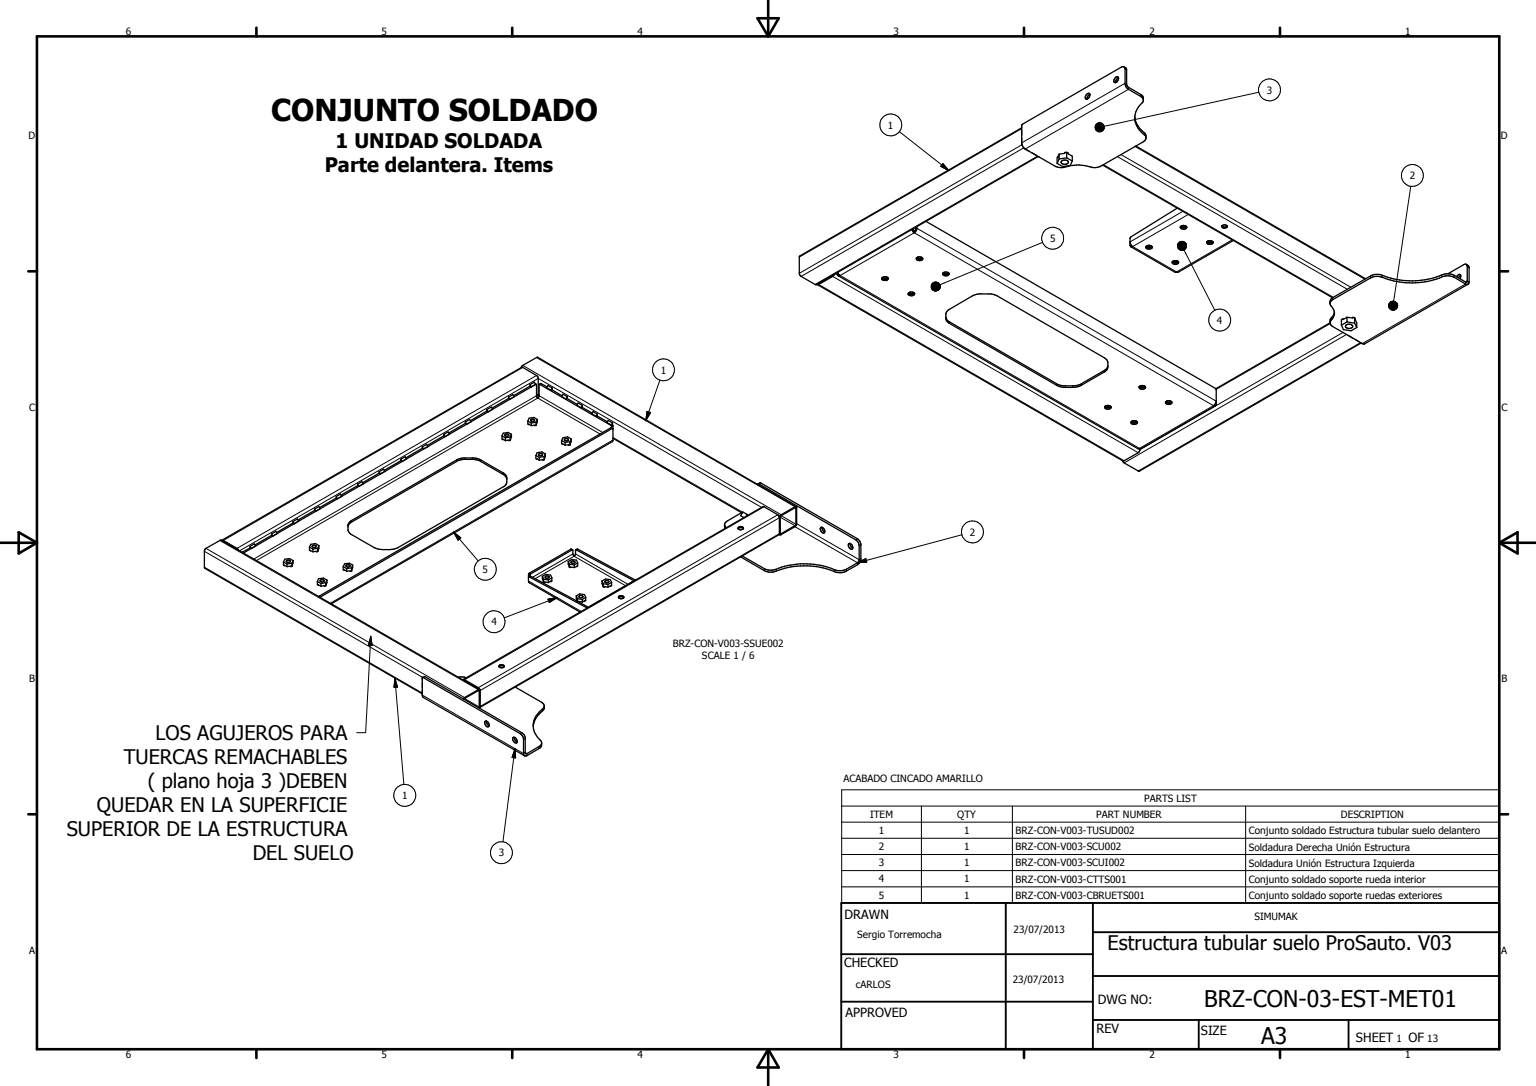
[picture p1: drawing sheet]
<svg xmlns="http://www.w3.org/2000/svg" width="420mm" height="297mm" viewBox="0 0 420 297" stroke-linecap="round" stroke-linejoin="round" font-family="sans-serif">
<g fill="none" stroke="#000" stroke-width=".35">
<path d="M307.4 18.3l.5 .2 .3 .5v4l.1 .5 3.7 2.3a1.57 1.57 0 0 1-.1 2.8 5.3 5.3 0 0 0 1.1 8.3l.5 .7M279.5 35l-60.7 35v5.2l4.2 2.6 .3 .1 60.7-35.1M279.5 39.3l.6 1.1M297.2 25.9l.3-.3a.51 .51 0 0 1 .7 .2 .51 .51 0 0 1-.2 .7 .66 .66 0 0 1-.4 .5 .66 .66 0 0 1-.7-.2zM298.1 25.8l-.6 .5-.1 .8M305.1 21.2a.52 .52 0 0 1 .8-.1 .52 .52 0 0 1-.1 .8l-.3 .6-.5 .1a.87 .87 0 0 1 .1-1.4zM305.9 21.3a1.22 1.22 0 0 0-.7 1.3M310.4 32a7.8 7.8 0 0 0 3 4.8v1.2l-.7 .8-11.5 6.6a4.7 4.7 0 0 1-4.2-.1 14.1 14.1 0 0 0-6.5 .5l-1.7-.2-8.4-4.8M310.7 39.9l62.8 36.3M312.7 27.3l-.1-.4-.6-.5-3.3-2-.7-.7-.2-.7v-4.1l-.3-.5-.6-.2-27.3 15.8v5.6M280.1 40.4l.3 .4M282.2 41.8l1.3 .7"/>
<path d="M284 42.8l.3 .2M289.3 42.8l.1 .2M289.3 42.8l-.1 .4v1.5M289.7 42.2l-.4 .9v-.3M289.7 42.2v1.3M289.7 43.5l-.5 1.2M290.4 44.1a1.17 1.17 0 0 1 1.9 .3 1.12 1.12 0 0 1-1.1 .6 1.12 1.12 0 0 1-.9-.8zM291.8 41.7h-.6v.3l-1.5 .2M291.8 41.7l1.5 1v1.3M291.8 41.7v1.5M291.8 43.2l1.5 .8M291.8 43.2l-2.1 .3"/>
<path d="M293.3 44l-.5 1.3-2.1 .3-1.5-.9M301.7 45.2l62.8 36.2M322 56.9l-12.7 7.9-.2 .4v1.8l.3 .5 .4-.1-.5-.6-.2-.6M223.5 77.7l.1 .2M223.6 77.9l83.6 48.2h.2l4-2.3 .4-.7v-.4M223.8 77.6h.1M227.9 75.2l-4.1 2.4M228.2 75l-.4 .6-4.2 2.3M229.1 74.5l.2 .9M229.2 74.5l.6 .9h-.5M229.3 75.4l81.9 47.3h1l20.2-11.7M241.2 76a1.16 1.16 0 0 0 1.7 0"/>
<path d="M241.3 75.9a.97 .97 0 0 1 1.7 .4l-.5 .4h-.7l-.6-.4zM241.5 75.8a.68 .68 0 0 0 1.1 0M248.7 80a.65 .65 0 0 0 1.2 0M249.4 62.8l.7 .9M249.7 62.6v.1M249.7 62.7l.4 .6M250.1 63.3v.4M250.5 62.2l-.1 .7-.3 .4M250.6 70.6a1.06 1.06 0 0 1 1.8 .3 1.01 1.01 0 0 1-1.8-.3zM250.7 70.6a1.22 1.22 0 0 0 1.6 0M250.8 62l-.1 .9-.6 .8M251 70.4a.63 .63 0 0 0 1.1 0"/>
<path d="M253.3 60.5l79.1 45.7 .3 .4v3.9l-.3 .5h-.5l.6-.7 .2-.6M257.9 74.7a1.23 1.23 0 0 0 1.6 0M258 74.7a.87 .87 0 0 1 .9-.3 .87 .87 0 0 1 .6 .7 .94 .94 0 0 1-.9 .4 .94 .94 0 0 1-.7-.7zM258.2 74.5a.63 .63 0 0 0 1.1 0M313.5 67.4l-.1 .1a.96 .96 0 0 0 .9 .7 .96 .96 0 0 0 .9-.5l-.1-.3M313.5 67.4a1.22 1.22 0 0 0 1.6 0M313.7 67.2a.65 .65 0 0 0 1.2 0M314.9 67.2l-.7-.1-.7 .3M314.9 67.2l.2 .2M320.7 71.6a1.27 1.27 0 0 0 1.7 0M321 71.4a.68 .68 0 0 0 1.1 0M322.1 71.4l-.9-.1a.52 .52 0 0 0-.6 .5 .52 .52 0 0 0 .7 .5l.8-.1 .3-.2v-.4"/>
<path d="M322.1 71.4l.3 .2M322.9 62a1.28 1.28 0 0 0 1.7 0M323.2 61.8a.68 .68 0 0 0 1.1 0M324.3 61.8l-.6-.2a.52 .52 0 0 0-.7 .3 .52 .52 0 0 0 .3 .7l1.2-.1 .1-.5M324.3 61.8l.3 .2M330.1 66.1l.5 .3h.7l.5-.3M330.4 66a.73 .73 0 0 0 1.1 0M331.5 66a.85 .85 0 0 0-1.4 .5 1 1 0 0 0 1.7-.2v-.2M331.5 66l.3 .1M334.2 61.8l.4 .3h.7l.4-.3M334.3 61.7a.73 .73 0 0 1 .8-.3 .73 .73 0 0 1 .5 .7 .83 .83 0 0 1-.8 .3 .83 .83 0 0 1-.6-.6zM337.3 65.8l-15.1 8.7-.9-.1-12-6.9"/>
<path d="M398.5 75.7a.62 .62 0 0 1 .4-.6 .62 .62 0 0 1 .7 .2l-.2 .9M399.6 75.4l-.7 .6M401.1 72.3l.3 .5-.1 4.3h-.4l-3.1-1.8a4.3 4.3 0 0 0-4.1 .2 22 22 0 0 1-15.8-.3 3.6 3.6 0 0 0-3 .3l-10.3 5.9-.7 .7-.1 .9M401.1 72.3l.6 .4 .2 .5v3.9l-.3 .6M401.1 72.3l-.7 .1-4.3 2.5M401.6 77.7h-.7l-3.1-1.8a4.2 4.2 0 0 0-4.1 .2 22.9 22.9 0 0 1-16.5-.5h-1.1l-1.2 .4-10.3 6a1.15 1.15 0 0 0-.8 1 1.15 1.15 0 0 0 .6 1.1 2.42 2.42 0 0 1-.3 3.4 1.11 1.11 0 0 0 .5 1.8l8 4.7M401.6 77.7l-28.3 16.3-.9-.1M248.5 80.2a1.28 1.28 0 0 0 1.6 0M248.5 80.1l1-.2 .6 .3M248.5 80.1a.53 .53 0 0 0 .1 .7 .53 .53 0 0 0 .6 .1l.8-.2 .1-.5M258.7 86.7l.3 .7 .4 .5 29.9 17.3 .8 .2 3.7 .1 1.7-.3 6.5-3.9 .8-.6 .3-.8M259.2 85l6.8-4.1 1.1-.4 3.7-.1 1.6 .4 29.6 17 .8 .7 .2 .5-.1 1.9-.6 .7-7.2 4.1-1.7 .3h-2l-1.7-.3-30.3-17.4-.4-.5-.3-.7 .1-1.4z"/>
<path d="M365 85.4l-.4 1-.7 1-.1 .9-31.2 18M366.9 88.9l.6 1.3 2.1 .3 1.5-.9M368.2 88.9a1.03 1.03 0 0 1 1-.3 1.03 1.03 0 0 1 .8 .9 1.17 1.17 0 0 1-2-.3zM368.5 86.8l1.5 .2v-.2l.5 .1M368.5 86.8l-1.1 .6v-.2l-.5 .2v1.5M368.5 88.1l-1.6 .8M368.5 86.8v1.3M368.5 88.1l2 .3M368.8 91.7l1.2 .8M370.5 86.9l.6 1.4v1.3M370.5 86.9v1.5M370.5 88.4l.6 1.2"/>
<path d="M370.6 92.8l1.2 .7M372.4 93.8l-60.7 35.1-4.2-2.3-.5-.6M121.4 119.2l-4.5 2.6M121.4 118.8l.3 .6M121.4 118.8v.4M121.4 119.2l.3 .2M121.4 118.8l1.2-.6 .4 .5-1.3 .7M127.3 115.8l-4.5 2.6M127.3 115.4l1.2-.7 .4 .7-1.2 .6M127.3 115.4l.4 .6M127.3 115.4v.4M127.3 115.8l.4 .2"/>
<path d="M133.2 112.4l-4.5 2.7M133.2 112l.4 .6M133.2 112v.4M133.2 112.4l.4 .2M133.2 112l1.2-.7 .3 .6-1.1 .7M137.3 119.2v.9l.9 .4M137.3 119.2l.9 .6M138.1 118.9l.7-.2 .4 .3a.56 .56 0 0 1-.6 .3 .56 .56 0 0 1-.5-.4zM138.2 119.8v.7M139.1 109l-4.5 2.6M139.1 108.6l.3 .6M139.1 108.6v.4"/>
<path d="M139.1 109l.3 .2M139.1 108.6l1.2-.7 .3 .6-1.2 .7M139.6 119.5v.9M139.6 119.5l-1.4 .3M139.9 118.8v.7l-.3 .9M139.9 118.8l-.9-.5-1.3 .2-.4 .7M139.9 118.8l-.3 .7M142.6 100.5l.4-.6 4.1-2.2 70.7 40.9M144.4 115.1v.9l.9 .4M144.4 115.1l.9 .6M145 105.6l-4.5 2.6M145 105.2l.3 .6"/>
<path d="M145 105.2v.4M145 105.6l.3 .2M145.2 114.8l.5-.2 .6 .3-.3 .3h-.6l-.2-.1zM145.3 115.7v.7M146.4 104.9l.3 .2M146.5 105.2l-79.9 46.1M146.5 105.2l-1.2 .6M146.5 105.2l-.3-.7-1.2 .7M146.6 115.5v.9M146.6 116.4h-1.3M146.6 115.5l-1.3 .2M146.7 105.1l-.2 .1"/>
<path d="M146.7 105.1l.1 3.3M147 114.7v.8l-.4 .9M147 114.7l-1-.5-1.3 .2-.3 .7M147 114.7l-.4 .8M147.1 108.1l-.3 .3M147.1 108.1v-5.1l-4.4-2.5-82 47.2M147.2 108.1l.3 .1M147.5 105.1v3.1l-.4 .7-.3-.5M147.5 105.1l19.7 11.3 .1 .6M147.5 105.1l.4-.2 1.7 .9M150.9 106.6l2.8 1.6M151 106.1l-1.1-.6-.4 .5 1.2 .7"/>
<path d="M151 106.1l-.3 .6M151 106.1v.5l-.3 .1M155.1 109l2.8 1.6M155.2 108.5l-1.2-.7-.4 .7 1.2 .6M155.2 108.5l-.4 .6M155.2 108.5v.4l-.4 .2M159.2 111.4l2.8 1.6M159.3 110.9v.4l-.3 .2M159.3 110.9l-1.2-.7-.3 .6 1.2 .7M159.3 110.9l-.3 .6M163.3 113.7l2.8 1.7M163.4 113.3l-1.1-.7-.4 .6 1.2 .7"/>
<path d="M163.4 113.3l-.3 .6M163.4 113.3v.4l-.3 .2M167.4 116.1l.3 .3v4.1l-.2 .3-76.9 44.3M167.5 115.7l-1.1-.7-.4 .6 1.2 .6M167.5 115.7l-.3 .5M167.5 115.7v.4l-.3 .1M167.6 117.2l-80.1 46.2M167.6 117.2l-.5-.2-79.9 46.2M167.6 117.2l.1 .1M167.7 119.9l35.3 20.4M302.2 111.3a1.07 1.07 0 0 1 1.7 .2 1 1 0 0 1-.9 .4 1 1 0 0 1-.8-.6zM302.2 111.2a1.16 1.16 0 0 0 1.7 0"/>
<path d="M302.5 111a.71 .71 0 0 0 1.1 .1v-.1M309.4 115.4a1.23 1.23 0 0 0 1.7 0M309.5 115.3a.97 .97 0 0 1 1.6 .4 1.08 1.08 0 0 1-1.7-.1zM309.7 115.2v.1a.73 .73 0 0 0 1.1-.1M311.6 105.8a1.02 1.02 0 0 1 1.7 .2 .96 .96 0 0 1-.9 .5 .96 .96 0 0 1-.8-.7zM311.6 105.7a1.28 1.28 0 0 0 1.7 0M311.9 105.5a.68 .68 0 0 0 1.1 0M318.8 109.9a1.16 1.16 0 0 0 1.7 0M318.9 109.9a.88 .88 0 0 1 1-.3 .88 .88 0 0 1 .6 .7l-.5 .3h-.6l-.6-.4zM319.1 109.7a.68 .68 0 0 0 1.1 0M86.1 139.6l-4.6 2.6M86.1 139.2l.3 .6"/>
<path d="M86.1 139.2v.4M86.1 139.6l.3 .2M86.1 139.2l1.1-.6 .4 .5-1.2 .7M92 136.2l-4.6 2.7M92 135.8l.3 .6M92 135.8v.4M92 136.2l.3 .2M92 135.8l1.1-.7 .4 .7-1.2 .6M97.8 132.8l-4.5 2.6M97.8 132.4l.4 .6M97.8 132.4v.4M97.8 132.8l.4 .2"/>
<path d="M97.8 132.4l1.2-.7 .4 .6-1.2 .7M103.7 129.4l-4.5 2.6M103.7 129l1.2-.7 .4 .6-1.2 .7M103.7 129l.4 .6M103.7 129v.4M103.7 129.4l.4 .2M109.6 126l-4.5 2.7M109.6 125.6l.4 .6M109.6 125.6v.4M109.6 126l.4 .2M109.6 125.6l1.2-.7 .4 .7-1.2 .6M115.5 122.2v.4"/>
<path d="M115.5 122.6l-4.5 2.7M115.5 122.2l1.2-.7 .3 .7-1.1 .6M115.5 122.2l.4 .6M115.5 122.6l.4 .2M138.6 131.1l-.2-.8-.4-.4-6.8-3.9-1.6-.4-3.7 .2-.7 .2-29.3 17-.7 .9M139.6 120.4l-1.4 .1M146.6 124.6v.8l.9 .5M146.6 124.6l.9 .5M147.4 124.2a.48 .48 0 0 1 .6-.2 .48 .48 0 0 1 .3 .6 .53 .53 0 0 1-.6 .1 .53 .53 0 0 1-.3-.5zM147.5 125.1v.8M148.8 125.8l-1.3 .1M148.8 124.9v.9"/>
<path d="M148.8 124.9l-1.3 .2M149.2 124.2v.7l-.4 .9M149.2 124.2l-1-.6-1.3 .2-.3 .8M149.2 124.2l-.4 .7M153.6 120.5v.9l1 .4M153.6 120.5l1 .5M154.4 120.2l.5-.3 .5 .2 .1 .3-.8 .2zM154.6 121v.8M155.9 121.7l-1.3 .1M155.9 120.8v.9M155.9 120.8l-1.3 .2M156.2 120.1v.7l-.3 .9"/>
<path d="M156.2 120.1l-.9-.6-1.3 .2-.4 .8M156.2 120.1l-.3 .7M207.4 132.3l.7-.2 26.6 15.4 .5 .6 .3 .7v4.3l-.2 .4-.7 1-3.4 1.9a4.5 4.5 0 0 1-3.7-.4 22.2 22.2 0 0 0-15.8 .4l-1.1 .1-1.3-.3-6.7-3.9M207.4 132.3l26.7 15.4 .5 .4 .4 1.2-.1 4.3-3.4 2.1-1.2 .4a9.7 9.7 0 0 1-4.4-1.1 22.4 22.4 0 0 0-14.6 1l-2-.3-6.3-3.6M207.4 132.3l-.1 .2M60.7 147.9l.2-.2 3.9 2.3 .5 .5M60.9 148l4.1 2.4M68.4 149.9l-2.2 1.2M68.4 149.4l.3 .6M68.4 149.4v.5M68.4 149.9l.3 .1M68.4 149.4l1.1-.6 .4 .6-1.2 .6"/>
<path d="M74.3 146.4l-4.5 2.7M74.3 146l.3 .6M74.3 146v.4M74.3 146.4l.3 .2M74.3 146l1.2-.7 .3 .7-1.2 .6M77.5 153.7v.9l1 .4M77.5 153.7l1 .6M78.4 153.3l.6-.1 .4 .2a.51 .51 0 0 1-.5 .4 .51 .51 0 0 1-.5-.5zM78.5 154.3v.7M79.8 154.9l-1.3 .1M79.8 154.1v.8M79.8 154.1l-1.3 .2"/>
<path d="M80.2 153.3v.8l-.4 .8M80.2 153.3l-1-.5-1.3 .2-.4 .7M80.2 142.6v.4M80.2 153.3l-.4 .8M80.2 143l-4.6 2.7M80.2 142.6l1.2-.7 .3 .6-1.2 .8M80.2 142.6l.3 .7M80.2 143l.3 .3M84.7 149.6v.9l.9 .4M84.7 149.6l.9 .6M85.5 149.3l.4-.2 .6 .3-.3 .3h-.5l-.3-.2zM85.6 150.2v.7"/>
<path d="M86.8 159v.9l1 .5M86.8 159l1 .6M86.9 150.9h-1.3M86.9 150v.9M86.9 150l-1.3 .2M87.2 149.2v.8l-.3 .9M87.2 149.2l-.9-.5-1.3 .2-.3 .7M87.2 149.2l-.3 .8M87.7 158.7l.6-.2 .4 .4a.53 .53 0 0 1-.6 .3 .53 .53 0 0 1-.4-.5zM87.8 159.6v.8M89.1 159.4v.9M89.1 159.4l-1.3 .2"/>
<path d="M89.4 158.7v.7l-.3 .9M89.4 158.7l-.9-.6-1.3 .2-.4 .7M89.4 158.7l-.3 .7M93.9 155v.9l.9 .4M93.9 155l.9 .5M94.7 154.6h1a.49 .49 0 0 1-.5 .5 .49 .49 0 0 1-.5-.5zM94.8 155.5v.8M95.7 142.7l29.2-16.9 1-.4 3.7-.1 1.6 .3 6.4 3.7 .8 .7 .2 .7v1.1l-.2 .8-.4 .4-29 16.7-1.1 .5-1.3 .1a7.6 7.6 0 0 1-4.3-.6l-6.6-3.9-.5-.7v-1.6zM96.2 156.2l-1.4 .1M96.2 155.3v.9M96.2 155.3l-1.4 .2M96.5 154.6l-.3 1.6"/>
<path d="M96.5 154.6l-1-.5-1.2 .1-.4 .8M96.5 154.6l-.3 .7M144.6 157.8v.2M144.6 157.8l16 8.5M144.6 157.8l.5-.2 15.9 8.5M148.4 157.6v.8l.3 .9M148.4 157.6l.9-.5 1.3 .2 .3 .7M148.4 157.6l.3 .8M148.7 159.3h.3v-.1l1 .1M148.7 158.4v.9M148.7 158.4l1.3 .2M149.3 157.6h.6l.3 .3a.6 .6 0 0 1-.5 .3 .6 .6 0 0 1-.6-.4z"/>
<path d="M150 158.6v.7M150.9 158v.9l-.9 .4M150.9 158l-.9 .6M155.4 153.6v.7l.4 .9M155.4 153.6l1-.6 1.3 .2 .3 .8M155.4 153.6l.4 .7M155.8 155.2h1.3M155.8 154.3v.9M155.8 154.3l1.3 .2M156.2 153.6l.7-.1a.33 .33 0 0 1 .4 .3 .33 .33 0 0 1-.4 .3l-.7-.2zM156.6 150.4l.1 1.1 .3 .6 .4-.6 .1-1.1M156.6 150.4l-.4-.2-11.4 6.6-.2 .3v1.8l.2 .5 13.9 8"/>
<path d="M156.6 150.4l-11.5 6.6-.2 .6M157.1 154.5v.7M157.5 150.4l16 8.5M157.5 150.4l.5-.2 15.8 8.5M158 154v.9l-.9 .3M158 154l-.9 .5M164.7 158.9v.7l.3 .9M164.7 158.9l.9-.5 1.4 .1 .3 .8M164.7 158.9l.3 .8M165 159.7v.8M165 159.7l1.3 .2M165.4 159l.7-.2 .4 .4-.7 .2z"/>
<path d="M166.3 159.9v.7M167.3 159.3v.9l-1 .4M167.3 159.3l-1 .6M173 159.2l-11.6 6.7M173.8 158.7h.1M198.2 143.6l.5 .8M201.9 144.6l.4-.3h.6l.4 .3M202 144.2a.73 .73 0 0 1 .8-.2 .73 .73 0 0 1 .5 .7 .77 .77 0 0 1-.8 .2 .77 .77 0 0 1-.6-.6zM202.8 140.2v.1M202.9 140.2l-3.9 2.3a1.48 1.48 0 0 0-.7 2M204.4 140.7l-.3 .5M204.4 140.7v.3"/>
<path d="M204.4 140.7l-1.2-.7-.6 1.1 .9 .5M213.1 146.2l-81.8 47.3M213.2 146.2l.4 .1 4.1-2.5 .2-.4v-4.8h-.4l-4.2 2.5v5.2M213.2 146l-.1 .2M213.2 141.6l-.4-.8-3.8-2.2h-.4l-81.9 47.2M213.5 145.9v.1M213.5 141.2l4.1-2.3v4.7l-4.1 2.4zM224.8 144.2l.7 .6 .1 .7M224.8 144.2a.58 .58 0 0 0-.5 .5 .58 .58 0 0 0 .3 .6l.6 .5h.3l.1-.3M224.9 144.2l.1 .8 .6 .5M232.5 148.6l.6 .6 .1 .8M232.5 148.6h-.1a.89 .89 0 0 0-.2 1.1 .89 .89 0 0 0 1 .4v-.1"/>
<path d="M232.5 148.6a1.39 1.39 0 0 0 .7 1.3M89.1 160.3l-1.3 .1M157.6 163l.3 1.4M157.6 163l1-.6 1.3 .2 .3 .8M157.6 163l.4 .7M158 163.7v.8M158 163.7l1.3 .3M158.3 164.6l1 .1M158.4 163.1a.61 .61 0 0 1 1.1 .2l-.8 .2zM159.3 164v.7M160.2 163.4v.9l-.9 .4M160.2 163.4l-.9 .6"/>
<path d="M165 160.5l1.3 .1M169.2 163.5a1.01 1.01 0 0 1 1.4 0M169.3 163.1l.9-.2a.46 .46 0 0 1 .4 .7 .46 .46 0 0 1-.7 .2 .46 .46 0 0 1-.6-.1 .46 .46 0 0 1 0-.6zM115.6 185.3l.6-.2 26.5 15.3 .6 .5 .3 .6 .1 4.3 .1 .4 3.8-2.1 .6-.9M115.6 185.3l26.8 15.5 .8 1.3v4.2l.3 .4M115.6 185.3l-.1 .1M115.6 185.3l-.1-.1v5.1l.3 .5 27.7 15.9M125.3 185.2h1.4l.9 .2M126.7 185.9l-.1 .1M126.7 185.9l.2-.1 3.9 2.3 .5 .5M126.9 191.3l4.1-2.4v4.7M126.9 186.1l4.1 2.4"/>
<path d="M131.2 188.6l-70.7-40.9-4.4 2.5-.2 .4 .1 4.8 59.5 34.4M131.3 193.5l-.1 .2M131.3 188.6v4.9M131.3 188.6h-.5l-4.1 2.5M133 197.2l.3 .8 .5 .5M133 197.2a.57 .57 0 0 0-.5 .4 .57 .57 0 0 0 .2 .6l.5 .6h.4l.2-.3M133 197.2l.6 .5 .2 .8M136.5 182.4a1.01 1.01 0 0 1 1.4 0M136.5 182.1a.85 .85 0 0 1 1.5 .2 .87 .87 0 0 1-1.5-.1zM140.9 187.9l7.2 4.2a1.54 1.54 0 0 1 .8 1.5 1.54 1.54 0 0 1-1 1.3 5.8 5.8 0 0 0-2 3.9M148.9 193.2l-.2 .4a6.2 6.2 0 0 0-2.8 5.5l.5 1.5 1 1.4a1.54 1.54 0 0 1 .8 1.4 1.54 1.54 0 0 1-.8 1.4l-3.2 1.9h-.7M140.3 201.8a.88 .88 0 0 1 1 .4 .88 .88 0 0 1-.1 1 1.15 1.15 0 0 1-.9-1.4z"/>
<path d="M140.7 201.7a1.14 1.14 0 0 0 .8 1.2"/>
</g>
<g fill="none" stroke="#000" stroke-width=".27">
<path d="M307.8 18.9l.4 .3M246 36l13.6 10.7M279.5 35.2l-60.9 35.1M279.6 39.6l-61 35.2M299.5 34.7l2.5 .1-2.5 .2zM299.5 35l2.5-.2-2.4 .4zM299.6 34.4l2.4 .4-2.5-.1zM299.6 35.2l2.4-.4-2.3 .7zM299.7 34.2l2.3 .6-2.4-.4zM299.7 35.5l2.3-.7-2.1 .9zM299.9 34l.2-.2 1.9 1zM299.9 34l2.1 .8-2.3-.6z"/>
<path d="M299.9 35.7l2.1-.9-1.9 1.1zM300.1 33.8l.2-.1 1.7 1.1zM300.1 35.9l1.9-1.1-1.7 1.2zM300.3 33.7l.3-.1 1.4 1.2zM300.3 36l1.7-1.2-1.4 1.3zM300.6 33.6h.3l1.1 1.2zM300.6 36.1l1.4-1.3-1.1 1.3zM300.9 33.6h.2l.9 1.2zM301.1 33.6l.3 .1 .6 1.1zM301.4 33.7l.6 1.1zM301.6 33.9l.4 .9zM301.8 34.1l.2 .7z"/>
<path d="M301.9 34.3l.1 .5zM302 34.8l-.9 1.2-.2 .1zM302 34.8l-.6 1.1-.3 .1zM302 34.8l-.6 1.1zM302 34.8l-.4 1zM302 34.8l-.2 .8zM302 34.8l-.1 .5zM302 34.8v.3zM308.2 23l-.4-.2-28.3 16.3M308.7 23.9v.5l-28.3 16.4M312 25.8v.6M313 36.3v.6"/>
<path d="M344.3 25.2l-42.3 9.3M257.9 44.7l1.7 2-2.3-1.2zM280.1 40.4l-61 35.2M283.8 42.7l-60.8 35.1M301.8 45l62.9 36.3M305.7 42.8l62.8 36.3M306.7 42.3l62.8 36.3M310.5 40l62.8 36.4M323.5 57.8l-14.4 8.4M325 58.7l-15.2 8.7 12 7 15.2-8.8M385.9 51l-4.7 31.4M223.9 77.5h.1"/>
<path d="M223.9 77.8l83.6 48.2M227.7 75.3h.1M227.8 75.6l83.6 48.2M228.5 74.8l.7 .5M229.3 74.8l-.2 .2M229.8 75.4l20.3-11.7 81.8 47.3-20.2 11.6zM249.7 62.6v.1M250.5 62.7l.3-.3 81.9 47.3M254.7 78.2l2.5 .2-2.5 .1zM254.7 78.5l2.5-.1-2.4 .4zM254.8 78l2.4 .4-2.5-.2zM254.8 78.8l2.4-.4-2.4 .6z"/>
<path d="M254.8 77.7l.2-.2 2.2 .9zM254.8 77.7l2.4 .7-2.4-.4zM254.8 79l2.4-.6-2.2 .8zM255 77.5l.2-.2 2 1.1zM255 79.2l2.2-.8-2 1zM255.2 77.3l.3-.1 1.7 1.2zM255.2 79.4l2-1-1.7 1.1zM255.5 77.2l.2-.1 1.5 1.3zM255.5 79.5l1.7-1.1-1.5 1.2zM255.7 77.1h.3l1.2 1.3zM255.7 79.6l1.5-1.2-1.2 1.2zM256 77.1l.2 .1 1 1.2z"/>
<path d="M256.2 77.2l.3 .1 .7 1.1zM256.5 77.3l.7 1.1zM256.7 77.4l.5 1zM256.9 77.6l.3 .8zM257.1 77.9l.1 .5zM257.2 78.4l-1.2 1.2zM257.2 78.4l-.7 1.1h-.3zM257.2 78.4l-.7 1.1zM257.2 78.4l-.5 .9zM257.2 78.4l-.3 .7zM257.2 78.4l-.1 .5zM257.2 78.4l-.1 .3z"/>
<path d="M285.2 66.3l-28.1 11.6M309.3 66.9l-.2 .1M322.1 67.1l2.5 .1-2.5 .2zM322.1 67.4l2.5-.2-2.5 .4zM322.1 66.8l2.5 .4-2.5-.1zM322.1 67.6l2.5-.4-2.4 .7zM322.2 66.6l.2-.2 2.2 .8zM322.2 66.6l2.4 .6-2.5-.4zM322.2 67.9l2.4-.7-2.2 .9zM322.4 68.1l2.2-.9-2 1.1zM322.6 66.2l.3-.1 1.7 1.1zM322.6 66.2l2 1-2.2-.8z"/>
<path d="M322.6 68.3l2-1.1-1.7 1.2zM322.9 66.1l.2-.1 1.5 1.2zM322.9 68.4l1.7-1.2-1.5 1.3zM323.1 66h.3l1.2 1.2zM323.1 68.5l1.5-1.3-1.2 1.3zM323.4 66h.2l1 1.2zM323.6 66l1 1.2zM323.9 66.2l.2 .1 .5 .9zM323.9 68.4l8.4 16.5M324.1 66.3l.5 .9zM324.3 66.5l.3 .7zM324.4 66.7l.2 .5z"/>
<path d="M324.6 67.2l-1 1.3h-.2zM324.6 67.2l-.7 1.2-.3 .1zM324.6 67.2l-.7 1.2zM324.6 67.2l-.5 1zM324.6 67.2l-.3 .8zM324.6 67.2l-.2 .6zM324.6 67.2l-.1 .3zM374.9 75.5v.5M378.2 75.3v.6M394.4 75.2v.5M397.8 75.3v.6M401.4 72.9l.5 .3"/>
<path d="M401.9 77.1l-.5-.3-.5 .3v.6l-28.3 16.3M143 99.9l70.7 40.9M146.8 97.8l70.7 40.8M259.7 88.1v.4M363.8 88.5l-31.2 18M364.1 87v.5M364.6 81.4v.6M367.4 90.9l-55.6 32.1-.4-.3M368.3 91.5l-60.8 35.1M372.1 93.7l-60.7 35.1M379.8 83.5l2.5 .1-2.5 .1zM379.8 83.7l2.5-.1-2.4 .4z"/>
<path d="M379.8 83.6h2.5M379.9 83.2l2.4 .4-2.5-.1zM379.9 84l2.4-.4-2.3 .6zM380 83l2.3 .6-2.4-.4zM380 84.2l2.3-.6-2.2 .9zM380.1 82.8l.3-.2 1.9 1zM380.1 82.8l2.2 .8-2.3-.6zM380.1 84.5l2.2-.9-1.9 1zM380.4 82.6l.2-.1 1.7 1.1zM380.4 84.6l1.9-1-1.7 1.2zM380.6 82.5l.2-.1 1.5 1.2zM380.6 84.8l1.7-1.2-1.5 1.2z"/>
<path d="M380.8 82.4h.3l1.2 1.2zM380.8 84.8l1.5-1.2-1.2 1.2zM381.1 82.4h.3l.9 1.2zM381.4 82.4l.2 .1 .7 1.1zM381.6 82.5l.7 1.1zM381.8 82.7l.5 .9zM382 82.8l.3 .8zM382.2 83.1l.1 .5zM382.3 83.6l-.9 1.2h-.3zM382.3 83.6l-.9 1.2zM382.3 83.6l-.7 1.1zM382.3 83.6l-.5 1z"/>
<path d="M382.3 83.6l-.3 .8zM382.3 83.6l-.1 .5zM382.3 83.6v.3zM143 100.5l-81.9 47.3M146.8 102.7l-82 47.3M146.8 108.2l-77.4 44.7M147.5 108l-.3-.1-.4 .2M147.5 108.2l17.3 10.1M148 104.9l-.3 .3M164.1 118.7l-17-9.8-77 44.4M167.1 117l.3 .2M167.4 116.1l-.3 .2"/>
<path d="M167.7 119.7l35.4 20.4M167.7 116.5l-.4 .3M177 112.5l1 .4-1.4 2.2zM180.5 104l-3.9 11.1M289 104.9v.5M291.4 105.5v.5M293.4 105.5v.5M295.8 104.9v.5M302 101.3v.5M332.4 110.4l.3 .1M124.9 125.8v.4M127.2 125.3v.3"/>
<path d="M129.2 125.3v.3M131.5 125.8v.4M137.6 129.3v.5M167.7 120.4l-77.4 44.6M208.1 132.1l-.6 .2M208.3 138.8l-61.1-35.3-81.7 47.2M209 138.6l-81.9 47.3M217.5 138.9l.2 .1M55.9 155.2l59.6 34.4M55.9 150.8l59.7 34.5M56.3 150l70.8 40.8M60.1 147.8l70.7 40.8"/>
<path d="M61 148.1h.1M64.8 150.2v.1M66.4 151l.3 .2M96.2 142.4v.4M124.1 145.5l2 1.6-.8 .6zM124.1 145.5l6.7 7.9M144.6 157.1l.3 .3M144.6 158.9l14.4 8.4M144.8 156.8l.3 .2M145.1 157.6l-.3 .2M146.4 158.3l10.6-6.2 14.1 8.1M156.1 150.2l.4 .2"/>
<path d="M156.7 151.5l-11 6.4M157.4 151.5l14.4 8.3M158 150.2l-.4 .2M172.9 159.2h.1M198.5 144.2v.2M204.4 140.8l.1 .2M209.1 155.5v.6M212.3 155.7v.5M212.8 140.8l-82 47.3M213.2 146l-81.9 47.3M213.2 141.6l-81.9 47.3M213.4 141.5l4.1 2.3"/>
<path d="M213.4 145.8l.3 .2M213.7 141.1l4 2.3M217.5 144.1l17.1 9.8M217.9 143.3l17.1 9.8 .5-.3M228.2 155.8v.5M231.5 155.7v.5M234.6 153.9l2.2-1.1 .3 1zM234.6 153.9v.6M234.6 147.4l-.5 .3M235.5 149l-.5 .3M263.1 146.3l-28.5 7.6M87.3 163.1l.4 .2"/>
<path d="M101.4 174l.4 2.6-1-.1zM101.4 174l-1.4 26.4h-2.4M149.9 163.9l2.5-.5-2.1 1.4zM152.4 163.4l-14.4 5.6M161.5 165.7h.1M108 185.5l.7 2.5h-.9zM108 185.5l2.5 29.1M115.5 190.1l27.7 16 .5-.3 .5 .3v.6M116.2 185.1l-.4 .2M127 186.2h.1M127.1 191.1l4 2.3M130.8 188.9l.3 .1"/>
<path d="M130.8 188.3v.1M148.4 193.9v.6M140.9 204.8l.1 2.5-.9-.1zM140.9 204.8l-3.3 25.5M142.7 200.4l-.4 .3M143.7 202l-.5 .3M147.4 204.2v.6M230.2 216h179.9v31h-179.9zM230.2 220.5h179.9M230.2 224.9h179.9M230.2 229.3h179.9M230.2 233.7h179.9"/>
<path d="M230.2 238.1h179.9M252 220.5v26.5M276.9 220.5v26.5M340.7 220.5v26.5M230.2 242.6h179.9"/>
<circle cx="243.7" cy="34.2" r="3"/>
<circle cx="347.3" cy="24.6" r="3"/>
<circle cx="386.4" cy="48" r="3"/>
<circle cx="287.9" cy="65.2" r="2.99"/>
<circle cx="333.6" cy="87.5" r="3"/>
<circle cx="181.5" cy="101.2" r="3"/>
<circle cx="132.7" cy="155.7" r="3"/>
<circle cx="266" cy="145.5" r="2.99"/>
<circle cx="135.2" cy="170.1" r="2.99"/>
<circle cx="110.7" cy="217.6" r="3"/>
<circle cx="137.2" cy="233.2" r="3"/>
</g>
<circle cx="157.9" cy="164.4" r=".18" fill="#000"/>
<g fill="none" stroke="#000" stroke-width=".71">
<path d="M10.1 9.9h400v277.1h-400zM70.1 7.6v2.3M140.1 7.6v2.3M207.2 5h5.8l-2.9 4.9zM210.1 0v9.9M280.1 7.6v2.3M350.1 7.6v2.3M7.7 74.2h2.4M410.1 74.2h2.4M.1 148.5h10M5.1 145.6l5 2.9-5 2.9zM410.1 148.5h10"/>
<path d="M410.1 148.5l5-2.9v5.8zM7.7 222.7h2.4M410.1 222.7h2.4M70.1 287v2.4M140.1 287v2.4M210.1 287v10M210.1 287l2.9 5h-5.8zM280.1 287v2.4M350.1 287v2.4"/>
</g>
<path d="M230.1 247h180v40h-180zM275.1 247v40M298.9 255h111.2M298.9 247v40M230.1 274h68.8M230.1 261h68.8M298.9 279h111.2M298.9 267h111.2M327.9 279v8M368.9 279v8" fill="none" stroke="#000" stroke-width=".51"/>
<g fill="#000">
<path d="M301.9 34.3l.1 .5zM301.8 34.1l.2 .7zM301.6 33.9l.4 .9zM301.4 33.7l.6 1.1zM301.1 33.6l.3 .1 .6 1.1zM300.9 33.6h.2l.9 1.2zM300.6 33.6h.3l1.1 1.2zM300.3 33.7l.3-.1 1.4 1.2zM300.1 33.8l.2-.1 1.7 1.1zM299.9 34l.2-.2 1.9 1zM299.9 34l2.1 .8-2.3-.6zM299.7 34.2l2.3 .6-2.4-.4z"/>
<path d="M299.6 35.2l2.4-.4-2.3 .7zM299.7 35.5l2.3-.7-2.1 .9zM299.9 35.7l2.1-.9-1.9 1.1zM300.1 35.9l1.9-1.1-1.7 1.2zM300.3 36l1.7-1.2-1.4 1.3zM300.6 36.1l1.4-1.3-1.1 1.3zM302 34.8l-.9 1.2-.2 .1zM302 34.8l-.6 1.1-.3 .1zM302 34.8l-.6 1.1zM302 34.8l-.4 1zM302 34.8l-.2 .8zM302 34.8l-.1 .5z"/>
<path d="M302 34.8v.3zM257.9 44.7l1.7 2-2.3-1.2zM257.1 77.9l.1 .5zM256.9 77.6l.3 .8zM256.7 77.4l.5 1zM256.5 77.3l.7 1.1zM256.2 77.2l.3 .1 .7 1.1zM256 77.1l.2 .1 1 1.2zM255.7 77.1h.3l1.2 1.3zM255.5 77.2l.2-.1 1.5 1.3zM255.2 77.3l.3-.1 1.7 1.2zM255 77.5l.2-.2 2 1.1z"/>
<path d="M254.8 77.7l.2-.2 2.2 .9zM254.8 77.7l2.4 .7-2.4-.4zM254.8 78.8l2.4-.4-2.4 .6zM254.8 79l2.4-.6-2.2 .8zM255 79.2l2.2-.8-2 1zM255.2 79.4l2-1-1.7 1.1zM255.5 79.5l1.7-1.1-1.5 1.2zM255.7 79.6l1.5-1.2-1.2 1.2zM257.2 78.4l-1.2 1.2zM257.2 78.4l-.7 1.1h-.3zM257.2 78.4l-.7 1.1zM257.2 78.4l-.5 .9z"/>
<path d="M257.2 78.4l-.3 .7zM257.2 78.4l-.1 .5zM257.2 78.4l-.1 .3zM324.4 66.7l.2 .5zM324.3 66.5l.3 .7zM324.1 66.3l.5 .9zM323.9 66.2l.2 .1 .5 .9zM323.6 66l1 1.2zM323.4 66h.2l1 1.2zM323.1 66h.3l1.2 1.2zM322.9 66.1l.2-.1 1.5 1.2zM322.6 66.2l.3-.1 1.7 1.1z"/>
<path d="M322.6 66.2l2 1-2.2-.8zM322.2 66.6l.2-.2 2.2 .8zM322.2 66.6l2.4 .6-2.5-.4zM322.1 67.6l2.5-.4-2.4 .7zM322.2 67.9l2.4-.7-2.2 .9zM322.4 68.1l2.2-.9-2 1.1zM322.6 68.3l2-1.1-1.7 1.2zM322.9 68.4l1.7-1.2-1.5 1.3zM323.1 68.5l1.5-1.3-1.2 1.3zM324.6 67.2l-1 1.3h-.2zM324.6 67.2l-.7 1.2-.3 .1zM324.6 67.2l-.7 1.2z"/>
<path d="M324.6 67.2l-.5 1zM324.6 67.2l-.3 .8zM324.6 67.2l-.2 .6zM324.6 67.2l-.1 .3zM382.2 83.1l.1 .5zM382 82.8l.3 .8zM381.8 82.7l.5 .9zM381.6 82.5l.7 1.1zM381.4 82.4l.2 .1 .7 1.1zM381.1 82.4h.3l.9 1.2zM380.8 82.4h.3l1.2 1.2zM380.6 82.5l.2-.1 1.5 1.2z"/>
<path d="M380.4 82.6l.2-.1 1.7 1.1zM380.1 82.8l.3-.2 1.9 1zM380.1 82.8l2.2 .8-2.3-.6zM380 83l2.3 .6-2.4-.4zM379.9 84l2.4-.4-2.3 .6zM380 84.2l2.3-.6-2.2 .9zM380.1 84.5l2.2-.9-1.9 1zM380.4 84.6l1.9-1-1.7 1.2zM380.6 84.8l1.7-1.2-1.5 1.2zM380.8 84.8l1.5-1.2-1.2 1.2zM382.3 83.6l-.9 1.2h-.3zM382.3 83.6l-.9 1.2z"/>
<path d="M382.3 83.6l-.7 1.1zM382.3 83.6l-.5 1zM382.3 83.6l-.3 .8zM382.3 83.6l-.1 .5zM382.3 83.6v.3zM177 112.5l1 .4-1.4 2.2zM124.1 145.5l2 1.6-.8 .6zM234.6 153.9l2.2-1.1 .3 1zM101.4 174l.4 2.6-1-.1zM149.9 163.9l2.5-.5-2.1 1.4zM108 185.5l.7 2.5h-.9zM140.9 204.8l.1 2.5-.9-.1z"/>
</g>
<path d="M299.5 34.6h2.5M254.7 78.6h2.5M322.1 67.4h2.5" fill="none" stroke="#000" stroke-width=".42"/>
<path d="M299.5 34.8h2.5M254.7 78.4h2.5M322.1 67.2h2.5" fill="none" stroke="#000" stroke-width=".3"/>
<path d="M299.5 35h2.5M254.7 78.2h2.5M322.1 67h2.5M379.8 83.4h2.5M379.8 83.8h2.5" fill="none" stroke="#000" stroke-width=".38"/>
<text font-size="8.2" x="74.2" y="33.1">CONJUNTO SOLDADO</text>
<g font-size="6.3">
<text x="329.4" y="275.4">BRZ-CON-03-EST-MET01</text>
<text x="345" y="285.6">A3</text>
</g>
<g font-size="5.5">
<text x="91.8" y="40.4">1 UNIDAD SOLDADA</text>
<text x="88.8" y="47">Parte delantera. Items</text>
<text x="42.5" y="202.4">LOS AGUJEROS PARA</text>
<text x="33.9" y="209">TUERCAS REMACHABLES</text>
<text x="40.4" y="215.6">( plano hoja 3 )DEBEN</text>
<text x="26.5" y="222.2">QUEDAR EN LA SUPERFICIE</text>
<text x="18.3" y="228.8">SUPERIOR DE LA ESTRUCTURA</text>
<text x="69.1" y="235.3">DEL SUELO</text>
<text x="303" y="259.8">Estructura tubular suelo ProSauto. V03</text>
</g>
<g font-size="3.5">
<text x="231" y="251.5">DRAWN</text>
<text x="230.9" y="264.6">CHECKED</text>
<text x="300.3" y="274.5">DWG NO:</text>
<text x="231.3" y="278.3">APPROVED</text>
<text x="299.9" y="282.6">REV</text>
<text x="328.5" y="283.1">SIZE</text>
<text x="370.9" y="285.1">SHEET</text>
<text x="385.3" y="285.1">OF</text>
</g>
<g font-size="2.7">
<text x="34.4" y="9.6">6</text>
<text x="104.4" y="9.6">5</text>
<text x="174.4" y="9.6">4</text>
<text x="244.4" y="9.6">3</text>
<text x="314.4" y="9.6">2</text>
<text x="384.4" y="9.6">1</text>
<text x="346.5" y="25.7">3</text>
<text x="242.9" y="35.2">1</text>
<text x="7.8" y="38.1">D</text>
<text x="410.6" y="38.1">D</text>
<text x="385.6" y="49.1">2</text>
<text x="287.2" y="66.2">5</text>
<text x="332.9" y="88.6">4</text>
<text x="180.8" y="102.2">1</text>
<text x="7.9" y="112.4">C</text>
<text x="410.7" y="112.4">C</text>
<text x="265.2" y="146.6">2</text>
<text x="132" y="156.7">5</text>
<text x="134.4" y="171.1">4</text>
<text x="184.1" y="176.9">BRZ-CON-V003-SSUE002</text>
<text x="192" y="180.2">SCALE 1 / 6</text>
<text x="7.9" y="186.6">B</text>
<text x="410.7" y="186.6">B</text>
<text x="230.7" y="213.8">ACABADO CINCADO AMARILLO</text>
<text x="110" y="218.6">1</text>
<text x="313" y="219.2">PARTS LIST</text>
<text x="238" y="223.7">ITEM</text>
<text x="261.9" y="223.7">QTY</text>
<text x="299.8" y="223.7">PART NUMBER</text>
<text x="366.8" y="223.7">DESCRIPTION</text>
<text x="240.4" y="228.1">1</text>
<text x="240.4" y="232.5">2</text>
<text x="263.7" y="228.1">1</text>
<text x="263.7" y="232.5">1</text>
<text x="277.8" y="228.1">BRZ-CON-V003-TUSUD002</text>
<text x="277.8" y="232.5">BRZ-CON-V003-SCU002</text>
<text x="341.6" y="228.1">Conjunto soldado Estructura tubular suelo delantero</text>
<text x="341.6" y="232.7">Soldadura Derecha Unión Estructura</text>
<text x="136.5" y="234.2">3</text>
<text x="240.4" y="237">3</text>
<text x="263.7" y="236.9">1</text>
<text x="277.8" y="237">BRZ-CON-V003-SCUI002</text>
<text x="341.6" y="237.1">Soldadura Unión Estructura Izquierda</text>
<text x="240.4" y="241.3">4</text>
<text x="240.4" y="245.8">5</text>
<text x="263.7" y="241.3">1</text>
<text x="263.7" y="245.8">1</text>
<text x="277.8" y="241.4">BRZ-CON-V003-CTTS001</text>
<text x="277.8" y="245.8">BRZ-CON-V003-CBRUETS001</text>
<text x="341.6" y="241.4">Conjunto soldado soporte rueda interior</text>
<text x="341.6" y="245.8">Conjunto soldado soporte ruedas exteriores</text>
<text x="343.1" y="251.8">SIMUMAK</text>
<text x="234.5" y="256.6">Sergio Torremocha</text>
<text x="277.2" y="255.3">23/07/2013</text>
<text x="7.9" y="260.9">A</text>
<text x="410.7" y="260.9">A</text>
<text x="277" y="268.7">23/07/2013</text>
<text x="234.1" y="270.3">cARLOS</text>
<text x="382" y="285.1">1</text>
<text x="390.4" y="285.1">13</text>
<text x="34.4" y="289.4">6</text>
<text x="104.4" y="289.4">5</text>
<text x="174.4" y="289.4">4</text>
<text x="244.4" y="289.4">3</text>
<text x="314.4" y="289.4">2</text>
<text x="384.4" y="289.4">1</text>
</g>
</svg>
